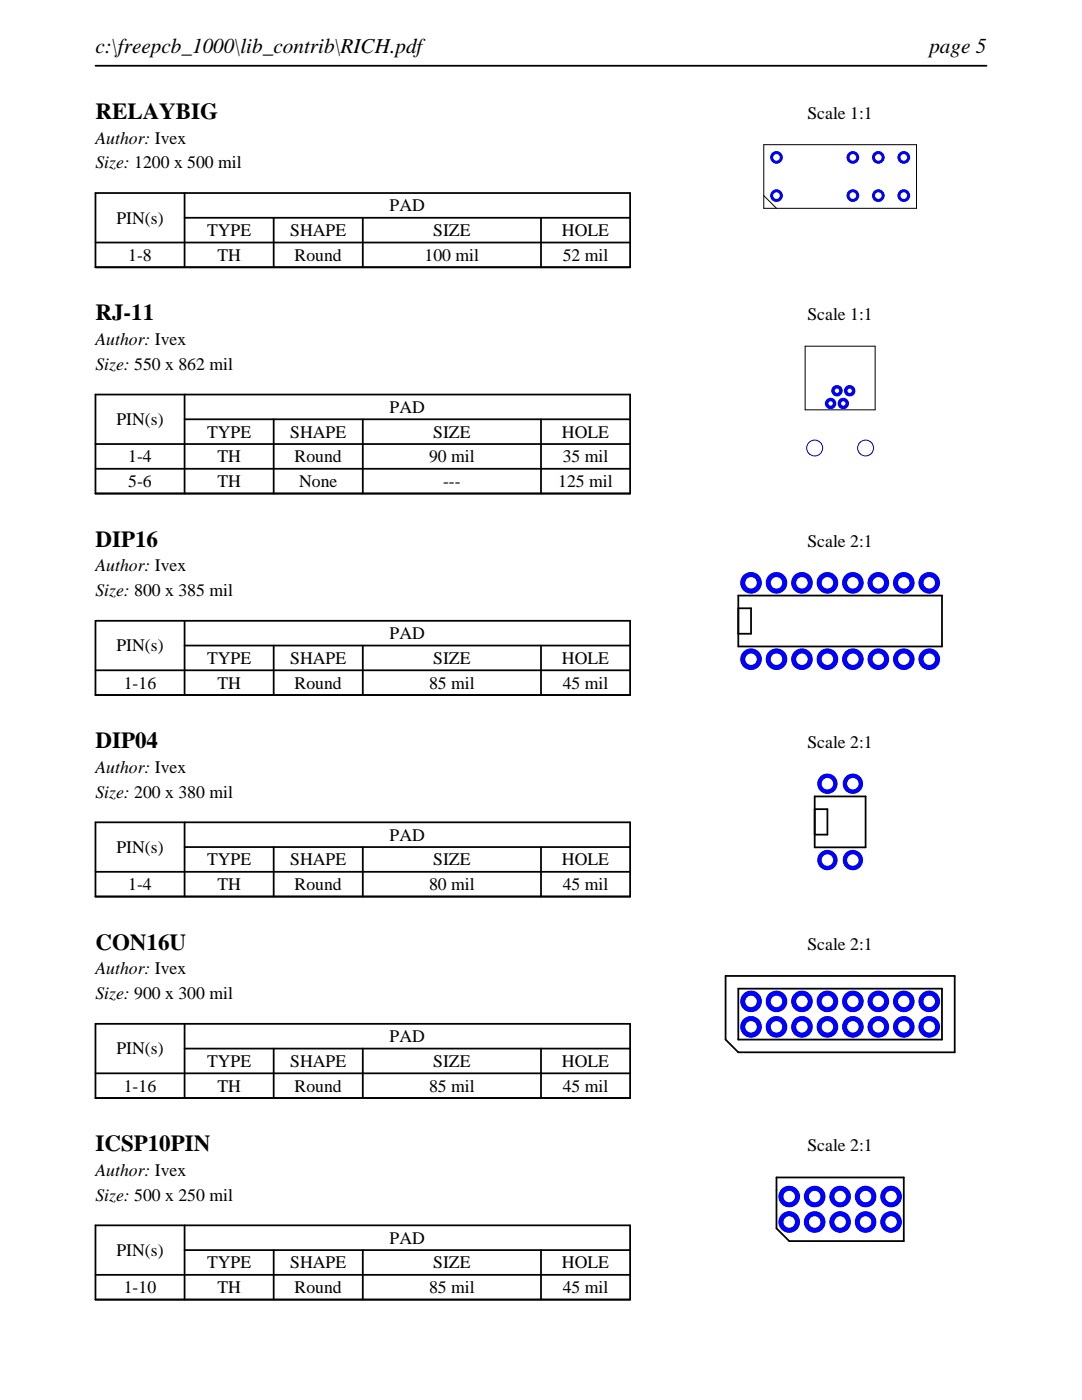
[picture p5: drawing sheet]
<svg xmlns="http://www.w3.org/2000/svg" width="216mm" height="279mm" viewBox="0 0 216 279" stroke-linecap="round" stroke-linejoin="round" font-family="sans-serif">
<path d="M19 13.1h177.8M19 38.5h106.7v14.8h-106.7zM36.8 38.5v14.8M19 48.4h106.7M36.8 43.5h88.9M54.6 43.5v9.8M72.4 43.5v9.8M107.9 43.5v9.8" fill="none" stroke="#000" stroke-width=".35"/>
<path d="M152.4 28.9v12.7zM152.4 28.9h30.5zM152.4 39l2.5 2.6zM182.9 28.9v12.7zM152.4 41.6h30.5z" fill="none" stroke="#000" stroke-width=".2"/>
<g fill="#00f">
<path d="M153.7 39a1.27 1.27 0 0 0 2.5 0 1.27 1.27 0 0 0-2.5 0zM154.3 39a.66 .66 0 0 1 1.3 0 .66 .66 0 0 1-1.3 0z"/>
<path d="M168.9 39a1.3 1.3 0 0 0 2.6 0 1.3 1.3 0 0 0-2.6 0zM169.5 39a.66 .66 0 0 1 1.3 0 .66 .66 0 0 1-1.3 0z"/>
<path d="M174 39a1.27 1.27 0 0 0 2.5 0 1.27 1.27 0 0 0-2.5 0zM174.6 39a.66 .66 0 0 1 1.3 0 .66 .66 0 0 1-1.3 0z"/>
<path d="M179.1 39a1.27 1.27 0 0 0 2.5 0 1.27 1.27 0 0 0-2.5 0zM179.7 39a.66 .66 0 0 1 1.3 0 .66 .66 0 0 1-1.3 0z"/>
<path d="M179.1 31.4a1.27 1.27 0 0 0 2.5 0 1.27 1.27 0 0 0-2.5 0zM179.7 31.4a.66 .66 0 0 1 1.3 0 .66 .66 0 0 1-1.3 0z"/>
<path d="M174 31.4a1.27 1.27 0 0 0 2.5 0 1.27 1.27 0 0 0-2.5 0zM174.6 31.4a.66 .66 0 0 1 1.3 0 .66 .66 0 0 1-1.3 0z"/>
<path d="M168.9 31.4a1.3 1.3 0 0 0 2.6 0 1.3 1.3 0 0 0-2.6 0zM169.5 31.4a.66 .66 0 0 1 1.3 0 .66 .66 0 0 1-1.3 0z"/>
<path d="M153.7 31.4a1.27 1.27 0 0 0 2.5 0 1.27 1.27 0 0 0-2.5 0zM154.3 31.4a.66 .66 0 0 1 1.3 0 .66 .66 0 0 1-1.3 0z"/>
</g>
<path d="M19 78.7h106.7v19.8h-106.7zM36.8 78.7v19.8M19 88.6h106.7M19 93.6h106.7M36.8 83.7h88.9M54.6 83.7v14.8M72.4 83.7v14.8M107.9 83.7v14.8" fill="none" stroke="#000" stroke-width=".35"/>
<path d="M160.7 69.1h13.9zM160.7 69.1v12.7zM174.6 69.1v12.7zM160.7 81.8h13.9z" fill="none" stroke="#000" stroke-width=".2"/>
<g fill="#00f">
<path d="M164.6 80.5a1.15 1.15 0 0 0 2.3 0 1.15 1.15 0 0 0-2.3 0zM165.3 80.5a.45 .45 0 0 1 .9 0 .45 .45 0 0 1-.9 0z"/>
<path d="M167.1 80.5a1.15 1.15 0 0 0 2.3 0 1.15 1.15 0 0 0-2.3 0zM167.8 80.5a.45 .45 0 0 1 .9 0 .45 .45 0 0 1-.9 0z"/>
<path d="M165.9 78a1.14 1.14 0 0 0 2.2 0 1.14 1.14 0 0 0-2.2 0zM166.6 78a.44 .44 0 0 1 .8 0 .44 .44 0 0 1-.8 0z"/>
<path d="M168.4 78a1.15 1.15 0 0 0 2.3 0 1.15 1.15 0 0 0-2.3 0zM169.1 78a.45 .45 0 0 1 .9 0 .45 .45 0 0 1-.9 0z"/>
</g>
<g fill="none" stroke="#00f" stroke-width=".2">
<circle cx="162.6" cy="89.4" r="1.59"/>
<circle cx="172.7" cy="89.4" r="1.59"/>
</g>
<path d="M19 123.9h106.7v14.8h-106.7zM19 133.8h106.7M36.8 128.8h88.9M36.8 123.9v14.8M54.6 128.8v9.9M72.4 128.8v9.9M107.9 128.8v9.9" fill="none" stroke="#000" stroke-width=".35"/>
<path d="M147.3 118.9h40.7zM147.3 118.9v10.1zM188 118.9v10.1zM147.3 129h40.7zM147.3 126.5h2.6zM147.3 121.4h2.6zM147.3 121.4v5.1zM149.9 121.4v5.1z" fill="none" stroke="#000" stroke-width=".36"/>
<g fill="#00f">
<path d="M147.7 131.6a2.16 2.16 0 0 0 4.3 0 2.16 2.16 0 0 0-4.3 0zM148.7 131.6a1.15 1.15 0 0 1 2.3 0 1.15 1.15 0 0 1-2.3 0z"/>
<path d="M152.8 131.6a2.16 2.16 0 0 0 4.3 0 2.16 2.16 0 0 0-4.3 0zM153.8 131.6a1.15 1.15 0 0 1 2.3 0 1.15 1.15 0 0 1-2.3 0z"/>
<path d="M157.9 131.6a2.16 2.16 0 0 0 4.3 0 2.16 2.16 0 0 0-4.3 0zM158.9 131.6a1.15 1.15 0 0 1 2.3 0 1.15 1.15 0 0 1-2.3 0z"/>
<path d="M162.9 131.6a2.2 2.2 0 0 0 4.4 0 2.2 2.2 0 0 0-4.4 0zM164 131.6a1.14 1.14 0 0 1 2.2 0 1.14 1.14 0 0 1-2.2 0z"/>
<path d="M168 131.6a2.16 2.16 0 0 0 4.3 0 2.16 2.16 0 0 0-4.3 0zM169 131.6a1.15 1.15 0 0 1 2.3 0 1.15 1.15 0 0 1-2.3 0z"/>
<path d="M173.1 131.6a2.16 2.16 0 0 0 4.3 0 2.16 2.16 0 0 0-4.3 0zM174.1 131.6a1.15 1.15 0 0 1 2.3 0 1.15 1.15 0 0 1-2.3 0z"/>
<path d="M178.2 131.6a2.16 2.16 0 0 0 4.3 0 2.16 2.16 0 0 0-4.3 0zM179.2 131.6a1.15 1.15 0 0 1 2.3 0 1.15 1.15 0 0 1-2.3 0z"/>
<path d="M183.3 131.6a2.16 2.16 0 0 0 4.3 0 2.16 2.16 0 0 0-4.3 0zM184.3 131.6a1.15 1.15 0 0 1 2.3 0 1.15 1.15 0 0 1-2.3 0z"/>
<path d="M183.3 116.3a2.16 2.16 0 0 0 4.3 0 2.16 2.16 0 0 0-4.3 0zM184.3 116.3a1.15 1.15 0 0 1 2.3 0 1.15 1.15 0 0 1-2.3 0z"/>
<path d="M178.2 116.3a2.16 2.16 0 0 0 4.3 0 2.16 2.16 0 0 0-4.3 0zM179.2 116.3a1.15 1.15 0 0 1 2.3 0 1.15 1.15 0 0 1-2.3 0z"/>
<path d="M173.1 116.3a2.16 2.16 0 0 0 4.3 0 2.16 2.16 0 0 0-4.3 0zM174.1 116.3a1.15 1.15 0 0 1 2.3 0 1.15 1.15 0 0 1-2.3 0z"/>
<path d="M168 116.3a2.16 2.16 0 0 0 4.3 0 2.16 2.16 0 0 0-4.3 0zM169 116.3a1.15 1.15 0 0 1 2.3 0 1.15 1.15 0 0 1-2.3 0z"/>
<path d="M162.9 116.3a2.2 2.2 0 0 0 4.4 0 2.2 2.2 0 0 0-4.4 0zM164 116.3a1.14 1.14 0 0 1 2.2 0 1.14 1.14 0 0 1-2.2 0z"/>
<path d="M157.9 116.3a2.16 2.16 0 0 0 4.3 0 2.16 2.16 0 0 0-4.3 0zM158.9 116.3a1.15 1.15 0 0 1 2.3 0 1.15 1.15 0 0 1-2.3 0z"/>
<path d="M152.8 116.3a2.16 2.16 0 0 0 4.3 0 2.16 2.16 0 0 0-4.3 0zM153.8 116.3a1.15 1.15 0 0 1 2.3 0 1.15 1.15 0 0 1-2.3 0z"/>
<path d="M147.7 116.3a2.16 2.16 0 0 0 4.3 0 2.16 2.16 0 0 0-4.3 0zM148.7 116.3a1.15 1.15 0 0 1 2.3 0 1.15 1.15 0 0 1-2.3 0z"/>
</g>
<path d="M19 164.1h106.7v14.8h-106.7zM19 174h106.7M36.8 169.1h88.9M36.8 164.1v14.8M54.6 169.1v9.8M72.4 169.1v9.8M107.9 169.1v9.8" fill="none" stroke="#000" stroke-width=".35"/>
<path d="M162.6 158.9h10.1zM162.6 158.9v10.2zM172.7 158.9v10.2zM162.6 169.1h10.1zM162.6 166.6h2.5zM162.6 161.5h2.5zM162.6 161.5v5.1zM165.1 161.5v5.1z" fill="none" stroke="#000" stroke-width=".36"/>
<g fill="#00f">
<path d="M163.1 171.6a2.03 2.03 0 0 0 4 0 2.03 2.03 0 0 0-4 0zM164 171.6a1.14 1.14 0 0 1 2.2 0 1.14 1.14 0 0 1-2.2 0z"/>
<path d="M168.1 171.6a2.05 2.05 0 0 0 4.1 0 2.05 2.05 0 0 0-4.1 0zM169 171.6a1.15 1.15 0 0 1 2.3 0 1.15 1.15 0 0 1-2.3 0z"/>
<path d="M168.1 156.4a2.05 2.05 0 0 0 4.1 0 2.05 2.05 0 0 0-4.1 0zM169 156.4a1.15 1.15 0 0 1 2.3 0 1.15 1.15 0 0 1-2.3 0z"/>
<path d="M163.1 156.4a2.03 2.03 0 0 0 4 0 2.03 2.03 0 0 0-4 0zM164 156.4a1.14 1.14 0 0 1 2.2 0 1.14 1.14 0 0 1-2.2 0z"/>
</g>
<path d="M19 204.3h106.7v14.8h-106.7zM19 214.2h106.7M36.8 209.3h88.9M36.8 204.3v14.8M54.6 209.3v9.8M72.4 209.3v9.8M107.9 209.3v9.8" fill="none" stroke="#000" stroke-width=".35"/>
<path d="M144.8 194.8h45.7zM144.8 194.8v12.7zM147.3 197.3v10.2zM147.3 197.3h40.7zM188 197.3v10.2zM190.5 194.8v15.2zM144.8 207.5l2.5 2.5zM147.3 207.5h40.7zM147.3 210h43.2z" fill="none" stroke="#000" stroke-width=".36"/>
<g fill="#00f">
<path d="M147.7 204.9a2.16 2.16 0 0 0 4.3 0 2.16 2.16 0 0 0-4.3 0zM148.7 204.9a1.15 1.15 0 0 1 2.3 0 1.15 1.15 0 0 1-2.3 0z"/>
<path d="M152.8 204.9a2.16 2.16 0 0 0 4.3 0 2.16 2.16 0 0 0-4.3 0zM153.8 204.9a1.15 1.15 0 0 1 2.3 0 1.15 1.15 0 0 1-2.3 0z"/>
<path d="M157.9 204.9a2.16 2.16 0 0 0 4.3 0 2.16 2.16 0 0 0-4.3 0zM158.9 204.9a1.15 1.15 0 0 1 2.3 0 1.15 1.15 0 0 1-2.3 0z"/>
<path d="M162.9 204.9a2.2 2.2 0 0 0 4.4 0 2.2 2.2 0 0 0-4.4 0zM164 204.9a1.14 1.14 0 0 1 2.2 0 1.14 1.14 0 0 1-2.2 0z"/>
<path d="M168 204.9a2.16 2.16 0 0 0 4.3 0 2.16 2.16 0 0 0-4.3 0zM169 204.9a1.15 1.15 0 0 1 2.3 0 1.15 1.15 0 0 1-2.3 0z"/>
<path d="M173.1 204.9a2.16 2.16 0 0 0 4.3 0 2.16 2.16 0 0 0-4.3 0zM174.1 204.9a1.15 1.15 0 0 1 2.3 0 1.15 1.15 0 0 1-2.3 0z"/>
<path d="M178.2 204.9a2.16 2.16 0 0 0 4.3 0 2.16 2.16 0 0 0-4.3 0zM179.2 204.9a1.15 1.15 0 0 1 2.3 0 1.15 1.15 0 0 1-2.3 0z"/>
<path d="M183.3 204.9a2.16 2.16 0 0 0 4.3 0 2.16 2.16 0 0 0-4.3 0zM184.3 204.9a1.15 1.15 0 0 1 2.3 0 1.15 1.15 0 0 1-2.3 0z"/>
<path d="M183.3 199.9a2.16 2.16 0 0 0 4.3 0 2.16 2.16 0 0 0-4.3 0zM184.3 199.9a1.15 1.15 0 0 1 2.3 0 1.15 1.15 0 0 1-2.3 0z"/>
<path d="M178.2 199.9a2.16 2.16 0 0 0 4.3 0 2.16 2.16 0 0 0-4.3 0zM179.2 199.9a1.15 1.15 0 0 1 2.3 0 1.15 1.15 0 0 1-2.3 0z"/>
<path d="M173.1 199.9a2.16 2.16 0 0 0 4.3 0 2.16 2.16 0 0 0-4.3 0zM174.1 199.9a1.15 1.15 0 0 1 2.3 0 1.15 1.15 0 0 1-2.3 0z"/>
<path d="M168 199.9a2.16 2.16 0 0 0 4.3 0 2.16 2.16 0 0 0-4.3 0zM169 199.9a1.15 1.15 0 0 1 2.3 0 1.15 1.15 0 0 1-2.3 0z"/>
<path d="M162.9 199.9a2.2 2.2 0 0 0 4.4 0 2.2 2.2 0 0 0-4.4 0zM164 199.9a1.14 1.14 0 0 1 2.2 0 1.14 1.14 0 0 1-2.2 0z"/>
<path d="M157.9 199.9a2.16 2.16 0 0 0 4.3 0 2.16 2.16 0 0 0-4.3 0zM158.9 199.9a1.15 1.15 0 0 1 2.3 0 1.15 1.15 0 0 1-2.3 0z"/>
<path d="M152.8 199.9a2.16 2.16 0 0 0 4.3 0 2.16 2.16 0 0 0-4.3 0zM153.8 199.9a1.15 1.15 0 0 1 2.3 0 1.15 1.15 0 0 1-2.3 0z"/>
<path d="M147.7 199.9a2.16 2.16 0 0 0 4.3 0 2.16 2.16 0 0 0-4.3 0zM148.7 199.9a1.15 1.15 0 0 1 2.3 0 1.15 1.15 0 0 1-2.3 0z"/>
</g>
<path d="M19 244.5h106.7v14.9h-106.7zM19 254.4h106.7M36.8 249.5h88.9M36.8 244.5v14.9M54.6 249.5v9.9M72.4 249.5v9.9M107.9 249.5v9.9" fill="none" stroke="#000" stroke-width=".35"/>
<path d="M154.9 237.5v7.6zM154.9 235h25.4zM154.9 235v2.5zM180.3 235v12.7zM154.9 245.1l2.6 2.6zM157.5 247.7h22.8z" fill="none" stroke="#000" stroke-width=".36"/>
<g fill="#00f">
<path d="M155.3 243.9a2.16 2.16 0 0 0 4.3 0 2.16 2.16 0 0 0-4.3 0zM156.3 243.9a1.15 1.15 0 0 1 2.3 0 1.15 1.15 0 0 1-2.3 0z"/>
<path d="M160.4 243.9a2.16 2.16 0 0 0 4.3 0 2.16 2.16 0 0 0-4.3 0zM161.4 243.9a1.15 1.15 0 0 1 2.3 0 1.15 1.15 0 0 1-2.3 0z"/>
<path d="M165.5 243.9a2.16 2.16 0 0 0 4.3 0 2.16 2.16 0 0 0-4.3 0zM166.5 243.9a1.15 1.15 0 0 1 2.3 0 1.15 1.15 0 0 1-2.3 0z"/>
<path d="M170.6 243.9a2.16 2.16 0 0 0 4.3 0 2.16 2.16 0 0 0-4.3 0zM171.6 243.9a1.15 1.15 0 0 1 2.3 0 1.15 1.15 0 0 1-2.3 0z"/>
<path d="M175.6 243.9a2.2 2.2 0 0 0 4.4 0 2.2 2.2 0 0 0-4.4 0zM176.7 243.9a1.14 1.14 0 0 1 2.2 0 1.14 1.14 0 0 1-2.2 0z"/>
<path d="M155.3 238.8a2.16 2.16 0 0 0 4.3 0 2.16 2.16 0 0 0-4.3 0zM156.3 238.8a1.15 1.15 0 0 1 2.3 0 1.15 1.15 0 0 1-2.3 0z"/>
<path d="M160.4 238.8a2.16 2.16 0 0 0 4.3 0 2.16 2.16 0 0 0-4.3 0zM161.4 238.8a1.15 1.15 0 0 1 2.3 0 1.15 1.15 0 0 1-2.3 0z"/>
<path d="M165.5 238.8a2.16 2.16 0 0 0 4.3 0 2.16 2.16 0 0 0-4.3 0zM166.5 238.8a1.15 1.15 0 0 1 2.3 0 1.15 1.15 0 0 1-2.3 0z"/>
<path d="M170.6 238.8a2.16 2.16 0 0 0 4.3 0 2.16 2.16 0 0 0-4.3 0zM171.6 238.8a1.15 1.15 0 0 1 2.3 0 1.15 1.15 0 0 1-2.3 0z"/>
<path d="M175.6 238.8a2.2 2.2 0 0 0 4.4 0 2.2 2.2 0 0 0-4.4 0zM176.7 238.8a1.14 1.14 0 0 1 2.2 0 1.14 1.14 0 0 1-2.2 0z"/>
</g>
<g font-size="4.6">
<text x="19" y="23.7">RELAYBIG</text>
<text x="19" y="63.9">RJ-11</text>
<text x="19" y="109.1">DIP16</text>
<text x="19" y="149.3">DIP04</text>
<text x="19" y="189.5">CON16U</text>
<text x="19" y="229.7">ICSP10PIN</text>
</g>
<g font-size="4.2">
<text x="19" y="10.6">c:\freepcb_1000\lib_contrib\RICH.pdf</text>
<text x="185.4" y="10.6">page 5</text>
</g>
<g font-size="3.5">
<text x="161.1" y="23.7">Scale 1:1</text>
<text x="19" y="28.6">Author: Ivex</text>
<text x="19" y="33.6">Size: 1200 x 500 mil</text>
<text x="23.2" y="44.6">PIN(s)</text>
<text x="41.3" y="47.1">TYPE</text>
<text x="57.9" y="47.1">SHAPE</text>
<text x="77.8" y="42.2">PAD</text>
<text x="86.4" y="47.1">SIZE</text>
<text x="112.1" y="47.1">HOLE</text>
<text x="25.6" y="52.1">1-8</text>
<text x="43.4" y="52.1">TH</text>
<text x="58.8" y="52.1">Round</text>
<text x="84.7" y="52.1">100 mil</text>
<text x="112.3" y="52.1">52 mil</text>
<text x="161.1" y="63.9">Scale 1:1</text>
<text x="19" y="68.9">Author: Ivex</text>
<text x="19" y="73.8">Size: 550 x 862 mil</text>
<text x="77.8" y="82.4">PAD</text>
<text x="23.2" y="84.8">PIN(s)</text>
<text x="41.3" y="87.3">TYPE</text>
<text x="57.9" y="87.3">SHAPE</text>
<text x="86.4" y="87.3">SIZE</text>
<text x="112.1" y="87.3">HOLE</text>
<text x="25.6" y="92.3">1-4</text>
<text x="43.4" y="92.3">TH</text>
<text x="58.8" y="92.3">Round</text>
<text x="85.6" y="92.3">90 mil</text>
<text x="112.3" y="92.3">35 mil</text>
<text x="25.6" y="97.2">5-6</text>
<text x="43.4" y="97.2">TH</text>
<text x="59.7" y="97.2">None</text>
<text x="88.4" y="97.2">---</text>
<text x="111.4" y="97.2">125 mil</text>
<text x="161.1" y="109.1">Scale 2:1</text>
<text x="19" y="114">Author: Ivex</text>
<text x="19" y="119">Size: 800 x 385 mil</text>
<text x="23.2" y="130">PIN(s)</text>
<text x="77.8" y="127.6">PAD</text>
<text x="24.7" y="137.4">1-16</text>
<text x="41.3" y="132.5">TYPE</text>
<text x="43.4" y="137.4">TH</text>
<text x="57.9" y="132.5">SHAPE</text>
<text x="58.8" y="137.4">Round</text>
<text x="85.6" y="137.4">85 mil</text>
<text x="86.4" y="132.5">SIZE</text>
<text x="112.1" y="132.5">HOLE</text>
<text x="112.3" y="137.4">45 mil</text>
<text x="161.1" y="149.3">Scale 2:1</text>
<text x="19" y="154.2">Author: Ivex</text>
<text x="19" y="159.2">Size: 200 x 380 mil</text>
<text x="77.8" y="167.8">PAD</text>
<text x="23.2" y="170.2">PIN(s)</text>
<text x="41.3" y="172.7">TYPE</text>
<text x="57.9" y="172.7">SHAPE</text>
<text x="86.4" y="172.7">SIZE</text>
<text x="112.1" y="172.7">HOLE</text>
<text x="25.6" y="177.7">1-4</text>
<text x="43.4" y="177.7">TH</text>
<text x="58.8" y="177.7">Round</text>
<text x="85.6" y="177.7">80 mil</text>
<text x="112.3" y="177.7">45 mil</text>
<text x="161.1" y="189.5">Scale 2:1</text>
<text x="19" y="194.5">Author: Ivex</text>
<text x="19" y="199.4">Size: 900 x 300 mil</text>
<text x="77.8" y="208">PAD</text>
<text x="23.2" y="210.4">PIN(s)</text>
<text x="41.3" y="212.9">TYPE</text>
<text x="57.9" y="212.9">SHAPE</text>
<text x="86.4" y="212.9">SIZE</text>
<text x="112.1" y="212.9">HOLE</text>
<text x="24.7" y="217.9">1-16</text>
<text x="43.4" y="217.9">TH</text>
<text x="58.8" y="217.9">Round</text>
<text x="85.6" y="217.9">85 mil</text>
<text x="112.3" y="217.9">45 mil</text>
<text x="161.1" y="229.7">Scale 2:1</text>
<text x="19" y="234.7">Author: Ivex</text>
<text x="19" y="239.6">Size: 500 x 250 mil</text>
<text x="23.2" y="250.7">PIN(s)</text>
<text x="77.8" y="248.2">PAD</text>
<text x="41.3" y="253.2">TYPE</text>
<text x="57.9" y="253.2">SHAPE</text>
<text x="86.4" y="253.2">SIZE</text>
<text x="112.1" y="253.2">HOLE</text>
<text x="24.7" y="258.1">1-10</text>
<text x="43.4" y="258.1">TH</text>
<text x="58.8" y="258.1">Round</text>
<text x="85.6" y="258.1">85 mil</text>
<text x="112.3" y="258.1">45 mil</text>
</g>
</svg>
